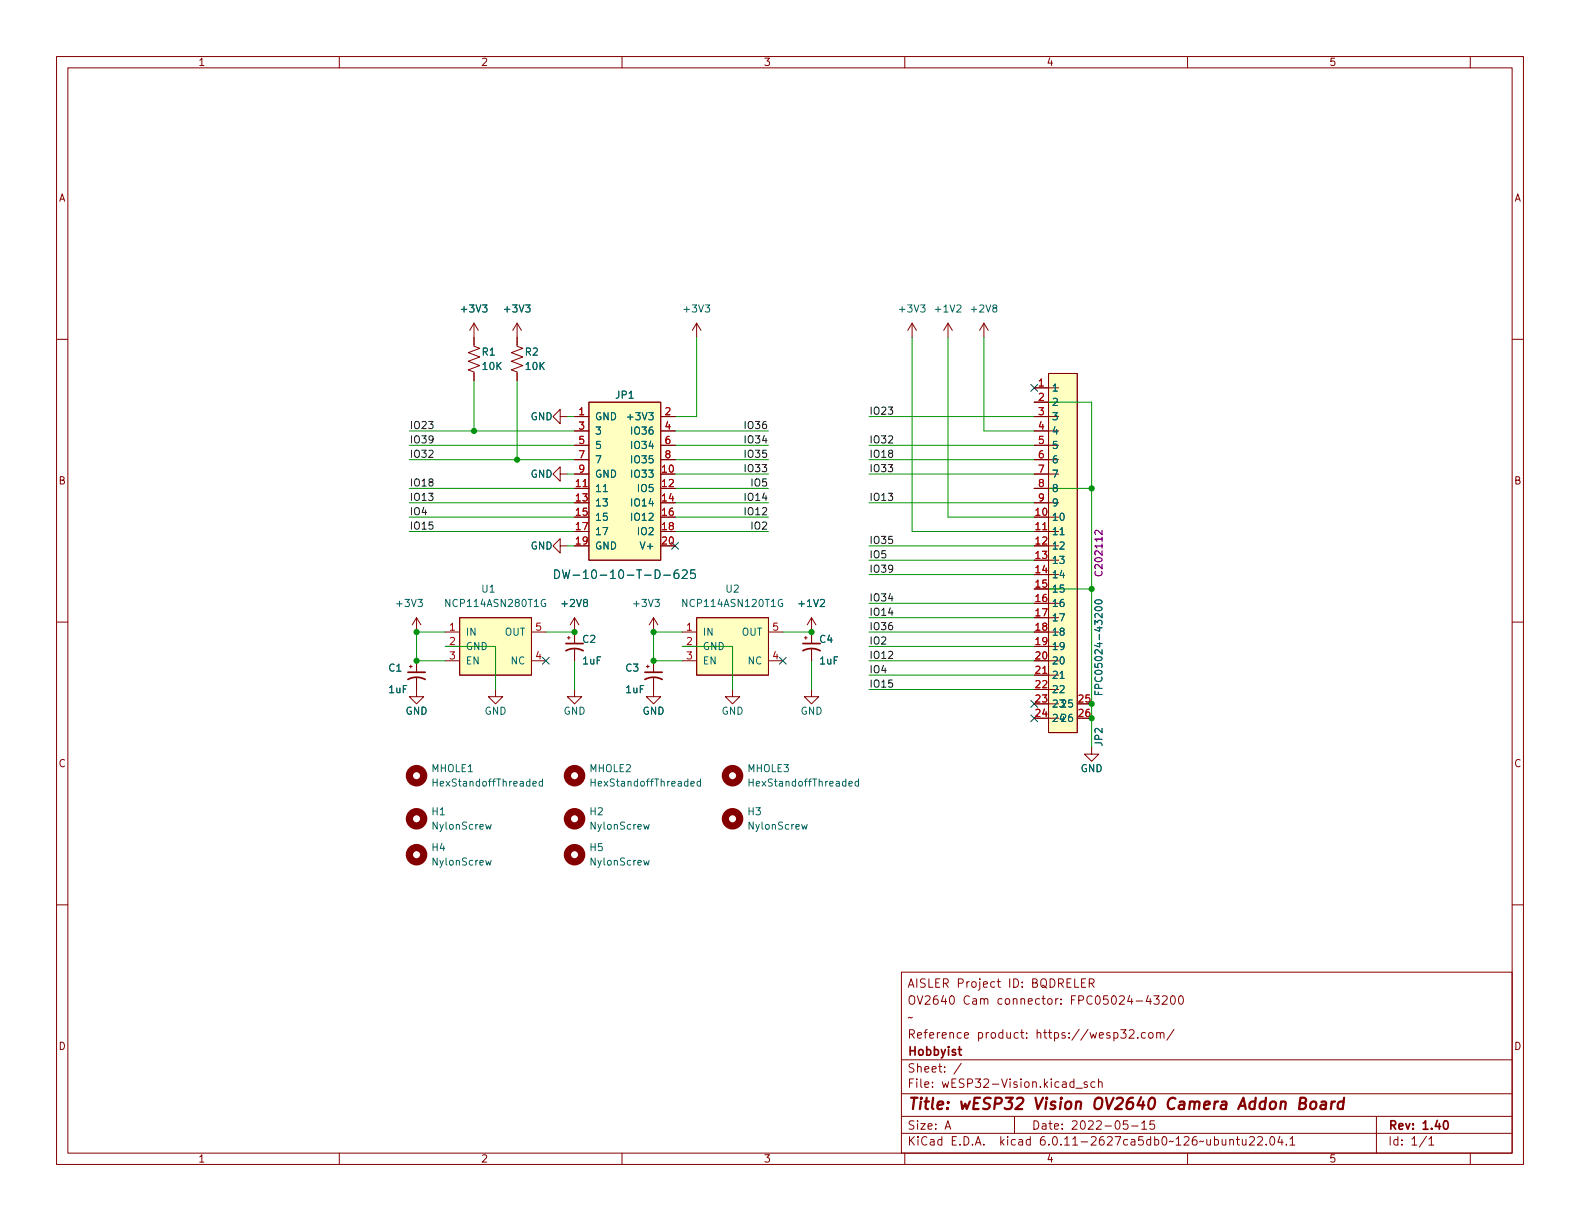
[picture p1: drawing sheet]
<svg xmlns="http://www.w3.org/2000/svg" width="279mm" height="216mm" viewBox="0 0 279 216" stroke-linecap="round" stroke-linejoin="round" font-family="sans-serif">
<g fill="none" stroke="#840000" stroke-width=".18">
<path d="M10 10h259.4v195.9h-259.4zM12 12h255.4v191.9h-255.4zM60 10v2M110 10v2M160 10v2M210 10v2M260 10v2M10 60h2M83.8 57.2v4l1 .4-2 .8 2 .7-2 .8 2 .7-2 .8 1 .4v1.5M83.8 57.2l-.7 1.2M83.8 57.2l.8 1.2M91.4 57.2v4l1.1 .4-2.1 .8 2.1 .7-2.1 .8 2.1 .7-2.1 .8 1 .4v1.5"/>
<path d="M91.4 57.2l-.7 1.2M91.4 57.2l.8 1.2M123.2 57.2l-.8 1.2M123.2 57.2v2.5M123.2 57.2l.8 1.2M161.3 57.2l-.8 1.2M161.3 57.2v2.5M161.3 57.2l.8 1.2M167.6 57.2l-.7 1.2M167.6 57.2v2.5M167.6 57.2l.8 1.2M174 57.2l-.8 1.2"/>
<path d="M174 57.2v2.5M174 57.2l.8 1.2M267.4 60h2M99.1 73.7v-1.3l-1.3 1.3 1.3 1.2v-1.2h1.2M101.6 73.7h2.5M101.6 76.2h2.5M101.6 78.7h2.5M104.1 71.1h12.7v28h-12.7zM116.8 73.7h2.6M116.8 76.2h2.6M116.8 78.7h2.6M182.9 73.7h2.5"/>
<path d="M182.9 76.2h2.5M182.9 78.7h2.5M182.9 68.6h4.3M182.9 71.1h2.5M185.4 66h5.1v63.5h-5.1zM99.1 83.8v-1.2l-1.3 1.2 1.3 1.3v-1.3h1.2M99.1 96.5v-1.2l-1.3 1.2 1.3 1.3v-1.3h1.2M101.6 83.8h2.5M101.6 86.4h2.5M101.6 88.9h2.5M101.6 91.4h2.5M101.6 94h2.5"/>
<path d="M101.6 96.5h2.5M101.6 81.3h2.5M116.8 83.8h2.6M116.8 86.4h2.6M116.8 88.9h2.6M116.8 91.4h2.6M116.8 94h2.6M116.8 96.5h2.6M116.8 81.3h2.6M182.9 83.8h2.5M182.9 86.4h2.5M182.9 88.9h2.5"/>
<path d="M182.9 91.4h4.3M182.9 94h4.3M182.9 96.5h4.3M182.9 81.3h2.5M182.9 99.1h4.3M10 110h2M72.4 117.9h.5M72.6 117.6v.5M73.7 119.9v3.3h1.2l-1.2 1.3-1.3-1.3h1.3M73.7 109.2l-.8 1.3M73.7 109.2v2.6M73.7 116.8v2.1"/>
<path d="M73.7 109.2l.7 1.3M78.7 111.8h2.6M78.7 114.3h2.6M78.7 116.8h2.6M81.3 109.2h12.7v10.2h-12.7zM94 111.8h2.5M94 116.8h2.5M100.3 112.8h.5M100.6 112.5v.5M101.6 109.2l-.8 1.3M101.6 109.2v4.6M101.6 114.8v2"/>
<path d="M101.6 109.2l.8 1.3M114.3 117.9h.5M114.6 117.6v.5M115.6 119.9v3.3h1.2l-1.2 1.3-1.3-1.3h1.3M115.6 109.2v2.6M115.6 116.8v2.1M115.6 109.2l-.8 1.3M115.6 109.2l.7 1.3M120.6 111.8h2.6M120.6 114.3h2.6M120.6 116.8h2.6M123.2 109.2h12.7v10.2h-12.7z"/>
<path d="M135.9 111.8h2.5M135.9 116.8h2.5M142.2 112.8h.5M142.5 112.5v.5M143.5 109.2v4.6M143.5 114.8v2M143.5 109.2l-.8 1.3M143.5 109.2l.8 1.3M182.9 111.8h4.3M182.9 114.3h4.3M182.9 116.8h2.5M182.9 109.2h4.3"/>
<path d="M182.9 106.7h4.3M182.9 104.1h4.3M182.9 101.6h4.3M182.9 119.4h2.5M267.4 110h2M87.6 121.9v1.3h1.3l-1.3 1.3-1.2-1.3h1.2M101.6 121.9v1.3h1.3l-1.3 1.3-1.3-1.3h1.3M129.5 121.9v1.3h1.3l-1.3 1.3-1.2-1.3h1.2M143.5 121.9v1.3h1.3l-1.3 1.3-1.3-1.3h1.3M182.9 121.9h2.5M182.9 124.5h2.5M182.9 127h2.5"/>
<path d="M190.5 124.5h2.5M190.5 127h2.5M193 132.1v1.3h1.3l-1.3 1.2-1.2-1.2h1.2M10 160h2M267.4 160h2M159.4 171.9h108v32h-108zM161.3 179.9l-.2 .1-.3-.1-.2 .1M168 176.2l.3-.1a.81 .81 0 0 1 .5 .6 .81 .81 0 0 1-.3 .8l-.1 .1a.81 .81 0 0 1-.4-1.4zM176.3 173.6h.6M176.5 173.1v1.3l.4 .2M187.1 176.6h-.3l-.1 .3M187.6 177.4v.2"/>
<path d="M187.6 176.6v.2M207.1 176.2l.2-.1a.81 .81 0 0 1 .6 .6 .81 .81 0 0 1-.3 .8l-.1 .1a.81 .81 0 0 1-.4-1.4zM208.5 176.2l.3-.1a.81 .81 0 0 1 .5 .6 .81 .81 0 0 1-.3 .8l-.1 .1a.81 .81 0 0 1-.4-1.4zM159.4 197.4h108M159.4 193.4h108M159.4 187.4h108M164.9 192.1v.2M164.9 191.4v.1M167 189.4v.2M167 188.7v.1M170 188l-1.3 1.9M170.5 183.1l.8-.2-.1-.3h-.4l-.3 .2 .1 .7h.6"/>
<path d="M179.4 197.4v3M180.5 182.6h.5M180.7 182.1v1.3l.3 .2M181.5 183.4v.2M181.5 182.6v.2M192.3 191.4l-.4-.1-.2 .2 .1 .2 .5 .2v.3h-.6M193.6 191.4l-.4-.1-.3 .3v.4l.1 .2h.6M194.3 191.4l.2-.1 .3 .1 .1 .9M194.3 190.8v1.5M200.1 199.1h1.2M201.9 198.6l.4-.4v1.5M201.9 199.7h.9"/>
<path d="M203.3 182.6h.3l.3 .3v.4l-.3 .3-.3-.1-.2-.2v-.4zM204.1 198.2h-.7l-.1 .7 .2-.2 .5 .1 .2 .2-.1 .5-.2 .2-.6-.2M204.5 182.7l.3-.1h.3l.1 1M204.5 182.6v1M205.2 182.8l.2-.2h.4v1M207.6 182l-1.3 1.9M243.4 197.4v6.5M60 203.9v2M110 203.9v2M159.4 200.4h108M160 203.9v2M210 203.9v2"/>
<path d="M221 201.1l.5-.1 .3 .1v.3l-.9 1.1h.9M222.4 201.1l.6-.1 .2 .1 .1 .3-1 1.1h1M223.9 202.3v.2M224.8 201h.1a.81 .81 0 0 1 .6 .6 .81 .81 0 0 1-.3 .8l-.2 .1a.81 .81 0 0 1-.5-.6 .81 .81 0 0 1 .3-.9zM226.3 200.9l-.3 1.1h.9M226.7 201.5v1M227.5 202.3v.2M228.1 201.4l.4-.4v1.5M228.1 202.5h.9M252.7 201.4l.4-.4v1.5M252.7 202.5h.8M260 203.9v2"/>
</g>
<path d="M207.9 194.3a.88 .88 0 0 0-1.1 0 .88 .88 0 0 0-.3 .9 .69 .69 0 0 0 .3 .8 .69 .69 0 0 0 .8-.1M219 196.1l.9-2 .4 2M219.2 195.5h1M229.9 195.1l.8-.1a.46 .46 0 0 0 .3-.5 .46 .46 0 0 0-.4-.4h-.6l-.3 2h.8a.53 .53 0 0 0 .4-.5 .53 .53 0 0 0-.4-.5" fill="none" stroke="#840000" stroke-width=".4"/>
<path d="M72.1 118.9h3.1M100.1 113.8h3M100.1 115.1a3.2 3.2 0 0 1 3 0M114 118.9h3.1M142 113.8h3M142 115.1a3.2 3.2 0 0 1 3 0M72.1 120.1a3.2 3.2 0 0 1 3.1 0M114 120.1a3.2 3.2 0 0 1 3.1 0M169.5 185.6h.5M169.7 185.1v1.3l.3 .2" fill="none" stroke="#840000" stroke-width=".3"/>
<g fill="none" stroke="#006464" stroke-width=".18">
<path d="M85.3 53.9h.8l-.4 .5 .4 .1v.6l-.2 .1-.6-.1M93 53.9h.7l-.4 .5 .4 .1v.6l-.2 .1-.5-.1M124.7 53.9h.8l-.4 .5 .3 .1v.6l-.2 .1-.5-.1M162.8 53.9h.8l-.4 .5 .3 .1v.6l-.2 .1-.5-.1M169.2 54l.5-.1 .2 .4-.7 .9h.7M175.8 54.5l-.2-.3v-.2l.2-.1 .4 .1 .1 .2-.1 .1-.5 .2-.1 .2v.4l.2 .1h.2l.3-.3-.1-.3-.2-.1M114.7 73h.8l-.4 .4 .3 .2v.5l-.1 .1-.6-.1M106.7 86.9h.7M187.5 94.6h.7M73.9 106h.8l-.4 .5 .3 .1v.5l-.2 .2-.5-.2M96.4 106a.59 .59 0 0 0-.7 .6 .59 .59 0 0 0 .7 .6l.1-.5h-.3M103.4 106.5l-.2-.2v-.2l.2-.1h.4l.1 .2-.1 .2-.5 .2-.1 .2v.3l.2 .2 .4-.1 .1-.2-.1-.4-.1-.1"/>
<path d="M115.8 106h.8l-.4 .5 .3 .1v.5l-.1 .2-.6-.2M115.9 100.8a.77 .77 0 0 1 .8 .7 .77 .77 0 0 1-.8 .8zM117.4 101.7h1.1M119.9 100.8a.6 .6 0 0 0-.7 .6v.6l.1 .2 .5 .1 .2-.2 .1-.5-.2-.2-.4-.1-.3 .3M120.6 100.9l.6-.1 .2 .1 .1 .3-.9 1.1h.9M122.9 100.8h-.7l-.1 .7 .2-.2 .5 .1 .2 .2-.1 .5-.2 .2-.6-.2M138.3 106a.59 .59 0 0 0-.7 .6 .59 .59 0 0 0 .7 .6l.1-.5h-.2M145.1 106.1l.5-.1 .2 .3-.8 1h.8M187.5 120h.7M193.7 107.4a.69 .69 0 0 1 1.2 .3 .72 .72 0 0 1-1.3-.1zM193.7 106.2a.69 .69 0 0 1 1.2 .3 .72 .72 0 0 1-1.3-.1zM194.9 108.5v.8l-.9-.8-.4 .2 .1 .5"/>
<path d="M94.2 138.6l.6-.1v-.3h-.4l-.2 .1 .1 .6h.5M95.9 138.2h-.3l-.3 .2 .2 .5h.4M95.9 137.7v1.3M122.2 138.6l.6-.1-.1-.3h-.3l-.2 .1v.6h.5M123.9 138.2h-.4l-.2 .2 .1 .5h.5M123.9 137.7v1.3M150.1 138.6l.6-.1v-.3h-.4l-.2 .1 .1 .6h.5M151.8 138.2h-.3l-.3 .2 .1 .5h.5M151.8 137.7v1.3M85.9 145.8l.2 .8 .3-.6 .2 .6 .3-.8M85.9 152.1l.2 .9 .3-.6 .2 .6 .3-.9M113.8 145.8l.3 .8 .2-.6 .3 .6 .2-.8"/>
<path d="M113.8 152.1l.3 .9 .2-.6 .3 .6 .2-.9M141.8 145.8l.2 .8 .3-.6 .2 .6 .2-.8"/>
</g>
<g fill="none" stroke="#840000" stroke-width="1.3">
<circle cx="73.7" cy="137.2" r="1.27"/>
<circle cx="101.6" cy="137.2" r="1.27"/>
<circle cx="129.5" cy="137.2" r="1.27"/>
<circle cx="73.7" cy="151.1" r="1.27"/>
<circle cx="73.7" cy="144.8" r="1.27"/>
<circle cx="101.6" cy="151.1" r="1.27"/>
<circle cx="101.6" cy="144.8" r="1.27"/>
<circle cx="129.5" cy="144.8" r="1.27"/>
</g>
<g fill="#ffffc2" stroke="#ffffc2" stroke-width=".18">
<path d="M123.2 109.2h12.7v10.2h-12.7z"/>
<path d="M81.3 109.2h12.7v10.2h-12.7z"/>
<path d="M104.1 71.1h12.7v28h-12.7z"/>
<path d="M185.4 66h5.1v63.5h-5.1z"/>
</g>
<path d="M103.1 86h.7M184.4 93.7h.7M184.4 119.1h.7" fill="none" stroke="#a90000" stroke-width=".18"/>
<path d="M194.9 93.8v.8l-.9-.8-.4 .2 .1 .5" fill="none" stroke="#840084" stroke-width=".18"/>
<g fill="none" stroke="#009600" stroke-width=".18">
<path d="M123.2 59.7v14h-3.8M161.3 59.7v34.3h21.6M167.6 59.7v31.7h15.3M174 59.7v16.5h8.9M72.4 78.7h29.2M72.4 76.2h29.2M83.8 67.3v8.9M91.4 67.3v14M100.3 73.7h1.3M119.4 78.7h16.5M119.4 76.2h16.5M153.7 73.7h29.2"/>
<path d="M153.7 78.7h29.2M182.9 71.1h10.1v61M72.4 81.3h29.2M72.4 88.9h29.2M72.4 86.4h29.2M72.4 91.4h29.2M72.4 94h29.2M100.3 83.8h1.3M100.3 96.5h1.3M119.4 81.3h16.5M119.4 88.9h16.5M119.4 83.8h16.5"/>
<path d="M119.4 86.4h16.5M119.4 91.4h16.5M119.4 94h16.5M153.7 81.3h29.2M153.7 88.9h29.2M153.7 83.8h29.2M153.7 96.5h29.2M153.7 99.1h29.2M182.9 86.4h10.1M78.7 111.8h-5v5h5M78.7 114.3h8.9v7.6M96.5 111.8h5.1"/>
<path d="M101.6 116.8v5.1M120.6 111.8h-5v5h5M120.6 114.3h8.9v7.6M138.4 111.8h5.1M143.5 116.8v5.1M153.7 111.8h29.2M153.7 101.6h29.2M153.7 114.3h29.2M153.7 116.8h29.2M153.7 119.4h29.2M153.7 109.2h29.2M153.7 106.7h29.2"/>
<path d="M182.9 104.1h10.1M153.7 121.9h29.2"/>
</g>
<path d="M182.3 68l1.2 1.2M183.5 68l-1.2 1.2M118.8 95.9l1.2 1.2M120 95.9l-1.2 1.2M95.9 116.2l1.2 1.2M97.1 116.2l-1.2 1.2M137.8 116.2l1.2 1.2M139 116.2l-1.2 1.2M182.3 123.9l1.2 1.2M182.3 126.4l1.2 1.2M183.5 123.9l-1.2 1.2M183.5 126.4l-1.2 1.2" fill="none" stroke="#000084" stroke-width=".18"/>
<g fill="#009600" stroke="#009600" stroke-width=".18">
<circle cx="193" cy="86.4" r=".46"/>
<circle cx="193" cy="104.1" r=".46"/>
<circle cx="193" cy="124.5" r=".46"/>
<circle cx="193" cy="127" r=".46"/>
<circle cx="143.5" cy="111.8" r=".46"/>
<circle cx="73.7" cy="111.8" r=".46"/>
<circle cx="73.7" cy="116.8" r=".46"/>
<circle cx="91.4" cy="81.3" r=".46"/>
<circle cx="83.8" cy="76.2" r=".46"/>
<circle cx="101.6" cy="111.8" r=".46"/>
<circle cx="115.6" cy="111.8" r=".46"/>
<circle cx="115.6" cy="116.8" r=".46"/>
</g>
<g font-size="2.8" fill="#840000">
<text x="160.4" y="196.8">Title:</text>
<text x="169.7" y="196.8">wESP32</text>
<text x="183.2" y="196.8">Vision</text>
<text x="194" y="196.8">OV2640</text>
<text x="207.3" y="196.8">Camera</text>
<text x="220.5" y="196.8">Addon</text>
<text x="231.4" y="196.8">Board</text>
</g>
<text font-size="2.1" fill="#006464" x="97.6" y="102.8">DW-10-10-T-D-625</text>
<g font-size="2.1" fill="#840000">
<text x="160.4" y="178.1">OV2640</text>
<text x="160.4" y="175.1">AISLER Project</text>
<text x="170.3" y="178.1">Cam</text>
<text x="176.4" y="178.1">connector:</text>
<text x="178.4" y="175.1">ID:</text>
<text x="182.6" y="175.1">BQDRELER</text>
<text x="189.5" y="178.1">FPC05024-43200</text>
<text x="160.4" y="184.1">Reference</text>
<text x="172.8" y="184.1">product:</text>
<text x="183.3" y="184.1">https://wesp32.com/</text>
<text x="160.4" y="190.1">Sheet:</text>
<text x="160.4" y="187.1">Hobbyist</text>
<text x="160.4" y="192.8">File:</text>
<text x="166.8" y="192.8">wESP32-Vision.kicad_sch</text>
<text x="160.4" y="203">KiCad</text>
<text x="160.4" y="200.2">Size:</text>
<text x="167.1" y="200.2">A</text>
<text x="168.1" y="203">E.D.A.</text>
<text x="177" y="203">kicad</text>
<text x="182.4" y="200.2">Date:</text>
<text x="184.2" y="203">6.0.11-2627ca5db0~126~ubuntu22.04.1</text>
<text x="189.4" y="200.2">2022-05-15</text>
<text x="245.4" y="200.2">Rev:</text>
<text x="245.4" y="203">Id:</text>
<text x="249.5" y="203">1/1</text>
<text x="251.5" y="200.2">1.40</text>
</g>
<g font-size="1.8" fill="#840000">
<text x="35" y="12">1</text>
<text x="85" y="12">2</text>
<text x="135" y="12">3</text>
<text x="185" y="12">4</text>
<text x="235" y="12">5</text>
<text x="10.4" y="36">A</text>
<text x="267.8" y="36">A</text>
<text x="10.3" y="86">B</text>
<text x="267.7" y="86">B</text>
<text x="10.3" y="136">C</text>
<text x="267.7" y="136">C</text>
<text x="10.3" y="186">D</text>
<text x="267.7" y="186">D</text>
<text x="35" y="205.9">1</text>
<text x="85" y="205.9">2</text>
<text x="135" y="205.9">3</text>
<text x="185" y="205.9">4</text>
<text x="235" y="205.9">5</text>
</g>
<g font-size="1.8" fill="#006464">
<text x="81.2" y="55.6">+3V3</text>
<text x="88.8" y="55.6">+3V3</text>
<text x="120.6" y="55.6">+3V3</text>
<text x="158.7" y="55.6">+3V3</text>
<text x="165" y="55.6">+1V2</text>
<text x="171.4" y="55.6">+2V8</text>
<text x="85.1" y="63.3">R1</text>
<text x="85.1" y="65.8">10K</text>
<text x="92.7" y="63.3">R2</text>
<text x="92.7" y="65.8">10K</text>
<text x="108.7" y="70.9">JP1</text>
<text x="185.9" y="69.6">1</text>
<text x="93.8" y="74.7">GND</text>
<text x="105.2" y="74.7">GND</text>
<text x="105.2" y="77.2">3</text>
<text x="110.6" y="74.7">+3V3</text>
<text x="111.3" y="77.2">IO36</text>
<text x="185.9" y="72.1">2</text>
<text x="185.9" y="74.7">3</text>
<text x="185.9" y="77.2">4</text>
<text x="105.2" y="79.8">5</text>
<text x="105.2" y="82.3">7</text>
<text x="111.3" y="79.8">IO34</text>
<text x="111.3" y="82.3">IO35</text>
<text x="185.9" y="79.8">5</text>
<text x="185.9" y="82.3">6</text>
<text x="93.8" y="84.8">GND</text>
<text x="105.2" y="87.4">11</text>
<text x="105.2" y="89.9">13</text>
<text x="105.2" y="84.8">GND</text>
<text x="111.3" y="84.8">IO33</text>
<text x="111.3" y="89.9">IO14</text>
<text x="112.5" y="87.4">IO5</text>
<text x="185.9" y="84.8">7</text>
<text x="185.9" y="87.4">8</text>
<text x="185.9" y="89.9">9</text>
<text x="105.2" y="92.5">15</text>
<text x="105.2" y="95">17</text>
<text x="111.3" y="92.5">IO12</text>
<text x="112.5" y="95">IO2</text>
<text x="185.9" y="92.5">10</text>
<text x="185.9" y="95">11</text>
<text x="93.8" y="97.5">GND</text>
<text x="105.2" y="97.5">GND</text>
<text x="113" y="97.5">V+</text>
<text x="185.9" y="97.5">12</text>
<text x="185.9" y="100.1">13</text>
<text x="69.8" y="107.7">+3V3</text>
<text x="78.5" y="107.7">NCP114ASN280T1G</text>
<text x="85" y="105.2">U1</text>
<text x="99" y="107.7">+2V8</text>
<text x="111.7" y="107.7">+3V3</text>
<text x="120.4" y="107.7">NCP114ASN120T1G</text>
<text x="128.2" y="105.2">U2</text>
<text x="140.9" y="107.7">+1V2</text>
<text x="185.9" y="102.6">14</text>
<text x="185.9" y="105.2">15</text>
<text x="185.9" y="107.7">16</text>
<text x="82.3" y="112.8">IN</text>
<text x="89.2" y="112.8">OUT</text>
<text x="124.2" y="112.8">IN</text>
<text x="131.1" y="112.8">OUT</text>
<text x="185.9" y="110.2">17</text>
<text x="185.9" y="112.8">18</text>
<text x="68.6" y="119.1">C1</text>
<text x="82.3" y="115.3">GND</text>
<text x="82.3" y="117.9">EN</text>
<text x="90.2" y="117.9">NC</text>
<text x="102.9" y="114.1">C2</text>
<text x="102.9" y="117.9">1uF</text>
<text x="110.5" y="119.1">C3</text>
<text x="124.2" y="115.3">GND</text>
<text x="124.2" y="117.9">EN</text>
<text x="132.1" y="117.9">NC</text>
<text x="144.8" y="114.1">C4</text>
<text x="144.8" y="117.9">1uF</text>
<text x="185.9" y="115.3">19</text>
<text x="185.9" y="117.9">20</text>
<text x="68.6" y="122.9">1uF</text>
<text x="110.5" y="122.9">1uF</text>
<text x="185.9" y="120.4">21</text>
<text x="185.9" y="122.9">22</text>
<text x="185.9" y="125.5">2325</text>
<text x="195.3" y="123.2" transform="rotate(-90 195.3 123.2)">FPC05024-43200</text>
<text x="71.6" y="126.8">GND</text>
<text x="85.6" y="126.8">GND</text>
<text x="99.6" y="126.8">GND</text>
<text x="113.6" y="126.8">GND</text>
<text x="127.5" y="126.8">GND</text>
<text x="141.5" y="126.8">GND</text>
<text x="185.9" y="128">2426</text>
<text x="76.2" y="136.9">MHOLE1</text>
<text x="104.1" y="136.9">MHOLE2</text>
<text x="132.1" y="136.9">MHOLE3</text>
<text x="191" y="136.9">GND</text>
<text x="195.3" y="132.1" transform="rotate(-90 195.3 132.1)">JP2</text>
<text x="76.2" y="139.5">HexStandoffThreaded</text>
<text x="104.1" y="139.5">HexStandoffThreaded</text>
<text x="132.1" y="139.5">HexStandoffThreaded</text>
<text x="76.2" y="144.5">H1</text>
<text x="76.2" y="147.1">NylonScrew</text>
<text x="104.1" y="144.5">H2</text>
<text x="104.1" y="147.1">NylonScrew</text>
<text x="132.1" y="144.5">H3</text>
<text x="132.1" y="147.1">NylonScrew</text>
<text x="76.2" y="150.9">H4</text>
<text x="76.2" y="153.4">NylonScrew</text>
<text x="104.1" y="150.9">H5</text>
<text x="104.1" y="153.4">NylonScrew</text>
</g>
<g font-size="1.8" fill="#a90000">
<text x="183.5" y="68.3">1</text>
<text x="183.5" y="70.9">2</text>
<text x="102.2" y="73.4">1</text>
<text x="102.2" y="75.9">3</text>
<text x="117.4" y="73.4">2</text>
<text x="117.4" y="75.9">4</text>
<text x="183.5" y="73.4">3</text>
<text x="183.5" y="75.9">4</text>
<text x="102.2" y="78.5">5</text>
<text x="102.2" y="81">7</text>
<text x="102.2" y="83.6">9</text>
<text x="116.8" y="83.6">10</text>
<text x="117.4" y="78.5">6</text>
<text x="117.4" y="81">8</text>
<text x="183.5" y="78.5">5</text>
<text x="183.5" y="81">6</text>
<text x="183.5" y="83.6">7</text>
<text x="101.6" y="86.1">11</text>
<text x="101.6" y="88.6">13</text>
<text x="116.8" y="86.1">12</text>
<text x="116.8" y="88.6">14</text>
<text x="183.5" y="86.1">8</text>
<text x="183.5" y="88.6">9</text>
<text x="101.6" y="91.2">15</text>
<text x="101.6" y="93.7">17</text>
<text x="116.8" y="91.2">16</text>
<text x="116.8" y="93.7">18</text>
<text x="182.9" y="91.2">10</text>
<text x="182.9" y="93.7">11</text>
<text x="101.6" y="96.3">19</text>
<text x="116.8" y="96.3">20</text>
<text x="182.9" y="96.3">12</text>
<text x="182.9" y="98.8">13</text>
<text x="182.9" y="101.3">14</text>
<text x="182.9" y="103.9">15</text>
<text x="182.9" y="106.4">16</text>
<text x="79.3" y="111.5">1</text>
<text x="94.6" y="111.5">5</text>
<text x="121.2" y="111.5">1</text>
<text x="136.5" y="111.5">5</text>
<text x="182.9" y="109">17</text>
<text x="182.9" y="111.5">18</text>
<text x="79.3" y="114">2</text>
<text x="79.3" y="116.6">3</text>
<text x="94.6" y="116.6">4</text>
<text x="121.2" y="114">2</text>
<text x="121.2" y="116.6">3</text>
<text x="136.5" y="116.6">4</text>
<text x="182.9" y="114">19</text>
<text x="182.9" y="116.6">20</text>
<text x="182.9" y="119.1">21</text>
<text x="182.9" y="121.7">22</text>
<text x="182.9" y="124.2">23</text>
<text x="190.5" y="124.2">25</text>
<text x="182.9" y="126.7">24</text>
<text x="190.5" y="126.7">26</text>
</g>
<g font-size="1.8" fill="#0f0f0f">
<text x="72.4" y="75.9">IO23</text>
<text x="131.4" y="75.9">IO36</text>
<text x="153.7" y="73.3">IO23</text>
<text x="72.4" y="78.4">IO39</text>
<text x="72.4" y="80.9">IO32</text>
<text x="131.4" y="78.4">IO34</text>
<text x="131.4" y="80.9">IO35</text>
<text x="131.4" y="83.5">IO33</text>
<text x="153.7" y="78.4">IO32</text>
<text x="153.7" y="83.5">IO33</text>
<text x="153.7" y="80.9">IO18</text>
<text x="72.4" y="88.6">IO13</text>
<text x="72.4" y="86">IO18</text>
<text x="131.4" y="88.6">IO14</text>
<text x="132.6" y="86">IO5</text>
<text x="153.7" y="88.6">IO13</text>
<text x="72.4" y="93.6">IO15</text>
<text x="72.4" y="91.1">IO4</text>
<text x="131.4" y="91.1">IO12</text>
<text x="132.6" y="93.6">IO2</text>
<text x="153.7" y="101.3">IO39</text>
<text x="153.7" y="98.7">IO5</text>
<text x="153.7" y="96.2">IO35</text>
<text x="153.7" y="106.3">IO34</text>
<text x="153.7" y="108.9">IO14</text>
<text x="153.7" y="114">IO2</text>
<text x="153.7" y="111.4">IO36</text>
<text x="153.7" y="119">IO4</text>
<text x="153.7" y="116.5">IO12</text>
<text x="153.7" y="121.6">IO15</text>
</g>
<text font-size="1.8" fill="#840084" x="195.3" y="102.1" transform="rotate(-90 195.3 102.1)">C202112</text>
</svg>
